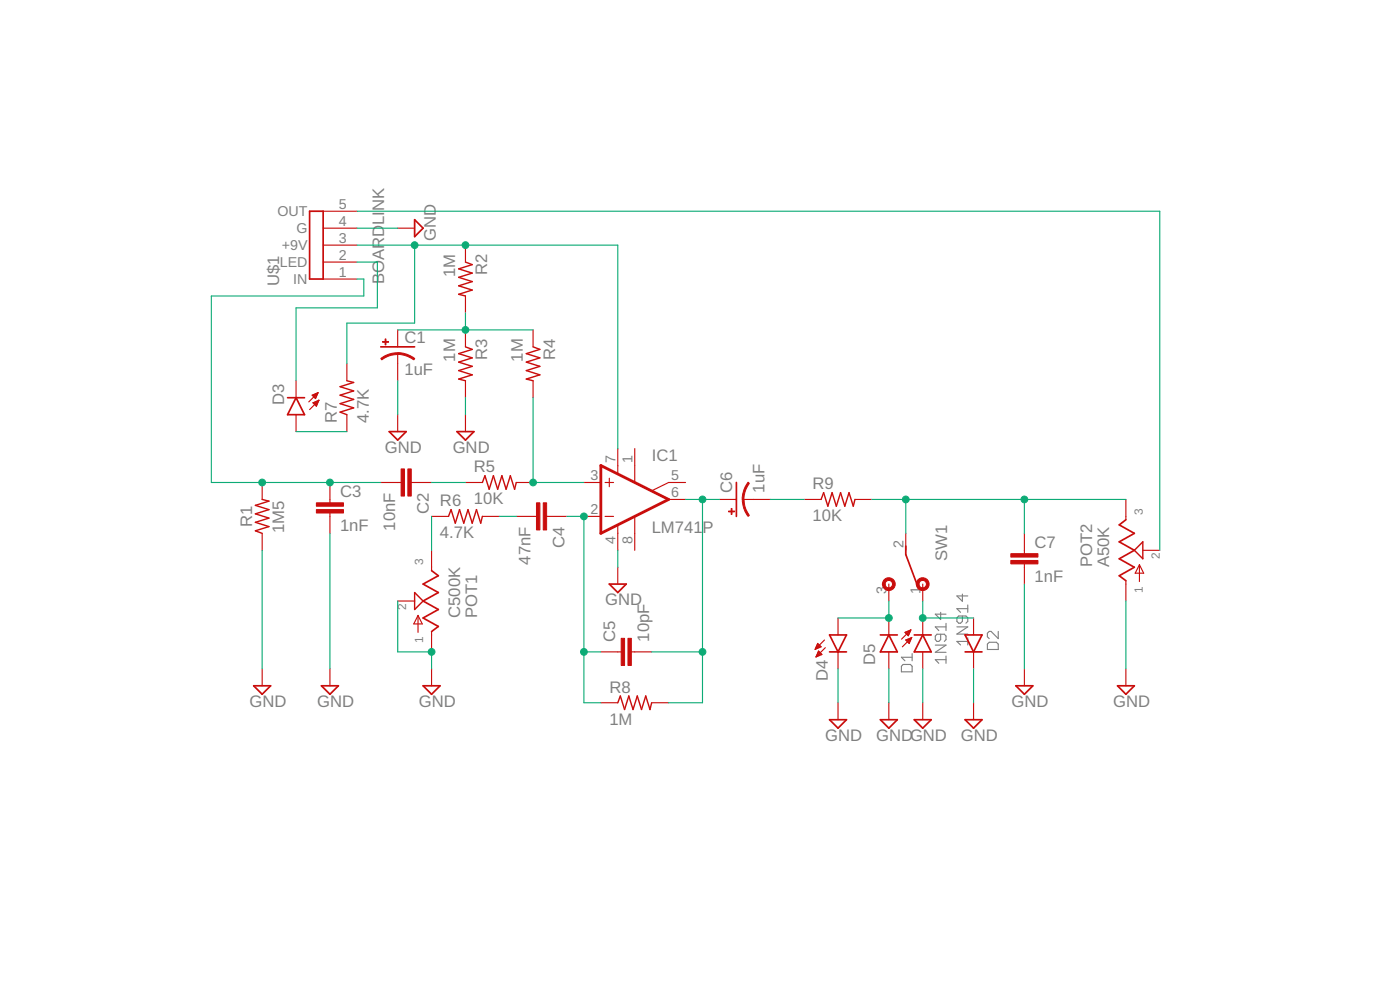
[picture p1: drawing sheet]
<svg xmlns="http://www.w3.org/2000/svg" width="210mm" height="148mm" viewBox="0 0 210 148" stroke-linecap="round" stroke-linejoin="round" font-family="sans-serif">
<g fill="none" stroke="#808080" stroke-width=".17">
<path d="M135.4 99.5h1.1l.3 .3v.8h-1.7v-.8zM136.8 97.9v1.1M136.8 98.5h-1.7l.6 .5M140.2 96.6h1.6l-1.6 1.1h1.6M141 95v.8l-.2 .3h-.3l-.3-.3v-.5l.3-.3h1.1l.2 .3v.5l-.2 .3M141 91.7v1.1l-.8-.8h1.6M141.8 98.8h-1.6l.6 .6M141.8 93.4v1.1M141.8 98.3v1.1M141.8 93.9h-1.6l.6 .6M143.5 93.9h1.6l-1.6 1.1h1.6M144.3 92.3v.8l-.3 .3h-.3l-.2-.3v-.6l.2-.2h1.1l.3 .2v.6l-.3 .3"/>
<path d="M144.3 89v1.1l-.8-.8h1.6M145.1 96.1h-1.6l.5 .5M145.1 90.6v1.1M145.1 95.5v1.1M145.1 91.2h-1.6l.5 .5M148 96.5l.3-.3h1.1l.3 .3v.8h-1.7zM149.7 94.6v1.1l-1.1-1.1h-.3l-.3 .3v.5l.3 .3"/>
</g>
<path d="M69.8 39.3l1 .3-2 .7 2 .6-2 .7 2 .6-2 .6 2 .7-2 .6 1 .2M52 57l1 .3-2 .6 2 .7-2 .6 2 .6-2 .7 2 .6-2 .6 1 .4M69.8 52l1 .3-2 .7 2 .6-2 .7 2 .6-2 .6 2 .7-2 .6 1 .2M79.9 52l1 .3-2 .7 2 .6-2 .7 2 .6-2 .6 2 .7-2 .6 1 .2M39.3 74.8l1 .3-2 .6 2 .6-2 .7 2 .6-2 .7 2 .6-2 .6 1 .4M67.2 77.4l.4-1.1 .7 2.1 .6-2.1 .6 2.1 .7-2.1 .6 2.1 .6-2.1 .7 2.1 .2-1M72.3 72.3l.4-1 .6 2 .7-2 .6 2 .6-2 .7 2 .6-2 .7 2 .2-1M123.1 74.8l.4-1 .6 2 .7-2 .6 2 .6-2 .7 2 .6-2 .6 2 .3-1M62.2 88.8l1.2 1.2-1.2 1.3zM170.1 82.4l1.2-1.2v2.5zM92.6 105.3l.4-1 .6 2 .7-2 .6 2 .6-2 .7 2 .6-2 .7 2 .2-1" fill="none" stroke="#c90d0c" stroke-width=".21"/>
<g fill="none" stroke="#c90d0c" stroke-width=".17">
<path d="M48.5 31.6h5M48.5 36.7h5M48.5 39.3h5M48.5 34.2h5M59.6 34.2h2.6M69.8 36.7v2.6M44.4 57v2.6M46.8 59.2l.9-.4-.4 .9zM46.8 59.2h.7M47 59.4h.5M47 59.1h.6M47.1 59.5h.3"/>
<path d="M47.2 59.6h.1M47.2 59h.4M47.5 58.9h.2M47.7 58.8l-1.4 1.4M47.8 60h.1M47.8 60l-1.4 1.4M48.5 41.8h5M52 54.5v2.5M59.6 49.4v2.6M59.6 53v4M69.8 44.3v2.6M69.8 49.4v2.6"/>
<path d="M69.8 57v2.6M79.9 49.4v2.6M79.9 57v2.6M39.3 72.3v2.5M39.3 79.9v2.5M44.4 62.1v2.6M46.9 60.3l.9-.3-.4 .9zM46.9 60.3h.7M47 60.5h.6M47.2 60.6h.3M47.2 60.2h.5M47.3 60.7h.2"/>
<path d="M47.4 60.8h.1M47.5 60.1h.3M49.5 72.3v3M49.5 76.9v3M52 62.1v2.6M57.1 72.3h3M59.6 62.1v2.6M61.7 72.3h3M64.7 77.4h2.5M69.8 62.1v2.6M69.8 72.3h2.5M72.3 77.4h2.6"/>
<path d="M77.4 72.3h2.5M77.4 77.4h3M82 77.4h3M87.5 72.3h2.6M87.5 77.4h2.6M90.7 72.3h1.3M90.7 77.4h1.3M91.4 71.6v1.3M92.6 67.2v3.7M92.6 78.7v3.7M95.2 67.2v5M95.2 77.4v5"/>
<path d="M100.2 74.8h2.6M102.8 72.3h-2.6l-2.4 1.2M107.9 74.8h2.5M111.4 74.8h4.1M120.6 74.8h2.5M128.2 74.8h2.5M135.8 79.9v2.5M153.6 79.9v3.1M168.8 74.8v3.1M59.6 90h2.6M62.7 92.2v2.5M62.7 92.2l.6 1.3h-1.3z"/>
<path d="M64.7 82.4v3.1M64.7 94.6v3.1M90.1 97.7h3M92.6 85v2.5M94.7 97.7h3M122.2 97.2h.1M122.3 97.1h.3M122.3 97h.6M122.4 96.9h.7M122.4 98.3h.2M122.4 96.8h.6M122.4 98.2h.5"/>
<path d="M122.5 96.6h.3M122.5 98.1h.6M122.6 96.5h.1M122.6 98h.5M122.6 97.8h.4M122.6 97.7h.3M122.7 97.6h.1M122.7 97.5l.5 .5-.9 .4zM123.1 96.9l-.5-.5-.4 .9M123.1 96.9l-.9 .4M123.6 95.9l-1.4 1.4M123.7 97l-1.4 1.4"/>
<path d="M125.6 92.6v2.5M125.6 97.7v2.5M133.3 87.5v2.5M133.3 92.6v2.5M133.3 97.7v2.5M135.7 94.7l.9-.3-.4 .8zM135.8 94.8h.6M135.8 94.7h.6M135.8 95.9l.9-.4-.4 .9zM135.8 95.9h.7M135.9 95h.4M136 96h.5"/>
<path d="M136 95.1h.3M136 95.8h.6M136.1 96.2h.3M136.1 94.6h.4M136.1 95.2h.1M136.2 96.3h.2M136.3 95.7h.3M136.3 94.5h.2M136.6 94.4l-1.4 1.4M136.6 95.5h.1M136.7 95.5l-1.4 1.4M138.3 87.5v2.5"/>
<path d="M138.3 92.6v2.5M138.3 97.7v2.5M146 92.6v2.5M146 97.7v2.5M153.6 84.5v3M168.8 87v3M170.8 84.6v2.5M170.8 84.6l.7 1.3h-1.3zM171.3 82.4h2.6M39.3 100.2v2.5M49.5 100.2v2.5M64.7 100.2v2.5"/>
<path d="M90.1 105.3h2.5M97.7 105.3h2.5M125.6 105.3v2.5M133.3 105.3v2.5M138.3 105.3v2.5M146 105.3v2.5M153.6 100.2v2.5M168.8 100.2v2.5"/>
</g>
<g fill="#c90d0c" stroke="#c90d0c" stroke-width=".15">
<path d="M61.2 70.3h.5v4h-.5z"/>
<path d="M60.1 70.3h.5v4h-.5z"/>
<path d="M47.4 75.3h4.1v.5h-4.1z"/>
<path d="M47.4 76.3h4.1v.6h-4.1z"/>
<path d="M151.6 83h4v.5h-4z"/>
<path d="M151.6 84h4v.5h-4z"/>
<path d="M81.4 75.3h.6v4.1h-.6z"/>
<path d="M80.4 75.3h.5v4.1h-.5z"/>
<path d="M93.1 95.6h.5v4.1h-.5z"/>
<path d="M94.1 95.6h.6v4.1h-.6z"/>
<path d="M57.4 51.2h.9v.1h-.9z"/>
<path d="M57.7 50.8h.2v.9h-.2z"/>
<path d="M109.6 76.2h.1v.9h-.1z"/>
<path d="M109.2 76.6h.9v.1h-.9z"/>
</g>
<path d="M90.1 69.7l10.1 5.1-10.1 5.1z" fill="none" stroke="#c90d0c" stroke-width=".42"/>
<g fill="none" stroke="#c90d0c" stroke-width=".25">
<path d="M46.4 31.6h2.1v10.2h-2.1zM62.2 32.9l1.2 1.3-1.2 1.3zM43.1 59.6h2.6M44.4 59.6l1.3 2.5h-2.6zM57.1 52h5.1M58.4 64.7h2.5l-1.3 1.2zM68.5 64.7h2.6l-1.3 1.2zM110.4 72.3v5.1M168.8 77.9l-1 .7 2.3 1.3-2.3 1.3 2.3 1.2-2.3 1.3 2.3 1.3-2.3 1.3 1 .7M64.7 85.5l1 .8-2.3 1.2 2.3 1.3-2.3 1.2 2.3 1.3-2.3 1.3 2.3 1.3-1 .7M91.4 87.5h2.5l-1.3 1.3zM124.4 95.1h2.5l-1.3 2.6z"/>
<path d="M124.4 97.7h2.5M132 95.1h2.5M133.3 95.1l1.2 2.6h-2.5zM135.8 81.8v1.3l1.9 5M137.1 95.1h2.5M138.3 95.1l1.3 2.6h-2.5zM144.7 95.1h2.5l-1.2 2.6zM144.7 97.7h2.5M38 102.7h2.6l-1.3 1.3zM48.2 102.7h2.5l-1.2 1.3zM63.4 102.7h2.6l-1.3 1.3zM124.4 107.8h2.5l-1.3 1.3z"/>
<path d="M132 107.8h2.5l-1.2 1.3zM137.1 107.8h2.5l-1.3 1.3zM144.7 107.8h2.5l-1.2 1.3zM152.3 102.7h2.6l-1.3 1.3zM167.6 102.7h2.5l-1.3 1.3z"/>
</g>
<g fill="#c90d0c" stroke="#c90d0c" stroke-width=".15">
<path d="M59.6 52.8h.3a4.4 4.4 0 0 1 2.3 .9l-.2 .2a4.3 4.3 0 0 0-2.4-.8z" fill-rule="evenodd"/>
<path d="M57.1 53.7a3.9 3.9 0 0 1 2.5-.8v.2a3.9 3.9 0 0 0-2.4 .8z" fill-rule="evenodd"/>
<path d="M112.2 72.2l.2 .2a4.1 4.1 0 0 0-.9 2.4h-.2v-.3a4.3 4.3 0 0 1 .9-2.3z" fill-rule="evenodd"/>
<path d="M111.3 74.8h.2a3.9 3.9 0 0 0 .9 2.4l-.2 .2a4 4 0 0 1-.9-2.6z" fill-rule="evenodd"/>
<path d="M137.6 86.9a.97 .97 0 0 1 1.5 .1 .97 .97 0 0 1-.5 1.4 .97 .97 0 0 1-1.2-.9h.4a.56 .56 0 0 1 .7-.5 .56 .56 0 0 1 .2 .9 .56 .56 0 0 1-.9-.2v-.2h-.4z" fill-rule="evenodd"/>
<path d="M132.5 86.9a.97 .97 0 0 1 1.6 .1 .97 .97 0 0 1-.6 1.4 .97 .97 0 0 1-1.2-.9h.4a.56 .56 0 0 1 .8-.5 .56 .56 0 0 1 .2 .9 .56 .56 0 0 1-1-.2v-.2h-.4z" fill-rule="evenodd"/>
</g>
<g fill="none" stroke="#0dab76" stroke-width=".17">
<path d="M53.5 36.7h39.1v30.5M53.5 34.2h6.1M53.5 39.3h3.1v6.8h-12.2v10.9M53.5 31.6h120.4v50.8M62.2 36.7v11.7h-10.2v6.1M53.5 41.8h1v2.5h-22.8v28h25.4M59.6 49.4h20.3M59.6 57v5.1M69.8 46.9v2.5M69.8 59.6v2.5M79.9 59.6v12.7h7.6M44.4 64.7h7.6"/>
<path d="M49.5 79.9v20.3M64.7 77.4v5M64.7 72.3h5.1M74.9 77.4h2.5M85 77.4h2.5v27.9h2.6M102.8 74.8h5.1M105.3 74.8v30.5h-5.1M115.5 74.8h5.1M130.7 74.8h38.1M135.8 74.8v5.1M153.6 74.8v5.1M39.3 82.4v17.8"/>
<path d="M59.6 90v7.7h5.1v2.5M87.5 97.7h2.6M92.6 82.4v2.6M97.7 97.7h7.6M133.3 90v2.6h-7.7M138.3 90v2.6h7.7M153.6 87.5v12.7M168.8 90v10.2M125.6 100.2v5.1M133.3 100.2v5.1M138.3 100.2v5.1M146 100.2v5.1"/>
</g>
<g fill="#0dab76" stroke="#0dab76" stroke-width=".15">
<circle cx="69.8" cy="49.4" r=".51"/>
<circle cx="64.7" cy="97.7" r=".51"/>
<circle cx="79.9" cy="72.3" r=".51"/>
<circle cx="87.5" cy="77.4" r=".51"/>
<circle cx="87.5" cy="97.7" r=".51"/>
<circle cx="105.3" cy="74.8" r=".51"/>
<circle cx="105.3" cy="97.7" r=".51"/>
<circle cx="153.6" cy="74.8" r=".51"/>
<circle cx="135.8" cy="74.8" r=".51"/>
<circle cx="69.8" cy="36.7" r=".51"/>
<circle cx="62.2" cy="36.7" r=".51"/>
<circle cx="49.5" cy="72.3" r=".51"/>
<circle cx="39.3" cy="72.3" r=".51"/>
<circle cx="133.3" cy="92.6" r=".51"/>
<circle cx="138.3" cy="92.6" r=".51"/>
</g>
<g font-size="2.5" fill="#808080">
<text x="57.6" y="33.7" transform="rotate(-90 57.6 33.7)">LI</text>
<text x="57.6" y="31.6" transform="rotate(-90 57.6 31.6)">NK</text>
<text x="65.3" y="36.1" transform="rotate(-90 65.3 36.1)">GND</text>
<text x="68.3" y="41.5" transform="rotate(-90 68.3 41.5)">1M</text>
<text x="73.1" y="41.2" transform="rotate(-90 73.1 41.2)">R2</text>
<text x="41.8" y="42.8" transform="rotate(-90 41.8 42.8)">U$1</text>
<text x="57.6" y="42.6" transform="rotate(-90 57.6 42.6)">BOARD</text>
<text x="60.6" y="51.3">C1</text>
<text x="73.1" y="53.9" transform="rotate(-90 73.1 53.9)">R3</text>
<text x="83.2" y="53.9" transform="rotate(-90 83.2 53.9)">R4</text>
<text x="60.6" y="56.2">1uF</text>
<text x="68.3" y="54.2" transform="rotate(-90 68.3 54.2)">1M</text>
<text x="78.4" y="54.2" transform="rotate(-90 78.4 54.2)">1M</text>
<text x="42.6" y="60.7" transform="rotate(-90 42.6 60.7)">D3</text>
<text x="50.5" y="63.4" transform="rotate(-90 50.5 63.4)">R7</text>
<text x="55.3" y="63.4" transform="rotate(-90 55.3 63.4)">4.7K</text>
<text x="57.7" y="67.8">GND</text>
<text x="67.9" y="67.8">GND</text>
<text x="71" y="70.8">R5</text>
<text x="97.7" y="69.1">IC1</text>
<text x="51" y="74.4">C3</text>
<text x="64.3" y="77" transform="rotate(-90 64.3 77)">C2</text>
<text x="66" y="75.9">R6</text>
<text x="71" y="75.6">10K</text>
<text x="109.8" y="73.8" transform="rotate(-90 109.8 73.8)">C6</text>
<text x="114.6" y="73.8" transform="rotate(-90 114.6 73.8)">1uF</text>
<text x="121.8" y="73.3">R9</text>
<text x="37.8" y="79" transform="rotate(-90 37.8 79)">R1</text>
<text x="42.6" y="79.9" transform="rotate(-90 42.6 79.9)">1M5</text>
<text x="51" y="79.5">1nF</text>
<text x="59.2" y="79.5" transform="rotate(-90 59.2 79.5)">10nF</text>
<text x="66" y="80.7">4.7K</text>
<text x="84.6" y="82.1" transform="rotate(-90 84.6 82.1)">C4</text>
<text x="97.7" y="79.9">LM741</text>
<text x="105.3" y="79.9">P</text>
<text x="121.8" y="78.1">10K</text>
<text x="155.1" y="82.1">C7</text>
<text x="79.6" y="84.6" transform="rotate(-90 79.6 84.6)">47nF</text>
<text x="142" y="84" transform="rotate(-90 142 84)">SW1</text>
<text x="155.1" y="87.1">1nF</text>
<text x="163.7" y="85" transform="rotate(-90 163.7 85)">POT2</text>
<text x="166.3" y="85" transform="rotate(-90 166.3 85)">A50K</text>
<text x="69" y="92.6" transform="rotate(-90 69 92.6)">C500K</text>
<text x="71.6" y="92.6" transform="rotate(-90 71.6 92.6)">POT1</text>
<text x="90.7" y="90.7">GND</text>
<text x="92.3" y="96.1" transform="rotate(-90 92.3 96.1)">C5</text>
<text x="97.3" y="96.1" transform="rotate(-90 97.3 96.1)">10pF</text>
<text x="124.1" y="102" transform="rotate(-90 124.1 102)">D4</text>
<text x="131.2" y="99.6" transform="rotate(-90 131.2 99.6)">D5</text>
<text x="37.4" y="105.9">GND</text>
<text x="47.6" y="105.9">GND</text>
<text x="62.8" y="105.9">GND</text>
<text x="91.4" y="103.8">R8</text>
<text x="151.7" y="105.9">GND</text>
<text x="166.9" y="105.9">GND</text>
<text x="91.4" y="108.6">1M</text>
<text x="123.7" y="111">GND</text>
<text x="131.4" y="111">GNDGND</text>
<text x="144.1" y="111">GND</text>
</g>
<g font-size="2.1" fill="#808080">
<text x="41.6" y="32.4">OUT</text>
<text x="44.4" y="35">G</text>
<text x="50.8" y="31.3">5</text>
<text x="50.8" y="33.8">4</text>
<text x="42" y="40">LED</text>
<text x="42.3" y="37.5">+9V</text>
<text x="50.8" y="41.5">1</text>
<text x="50.8" y="36.4">3</text>
<text x="50.8" y="38.9">2</text>
<text x="44" y="42.6">IN</text>
<text x="88.6" y="71.9">3</text>
<text x="92.3" y="69.4" transform="rotate(-90 92.3 69.4)">7</text>
<text x="94.8" y="69.4" transform="rotate(-90 94.8 69.4)">1</text>
<text x="100.6" y="71.9">5</text>
<text x="88.6" y="77">2</text>
<text x="100.6" y="74.5">6</text>
<text x="92.3" y="81.4" transform="rotate(-90 92.3 81.4)">4</text>
<text x="94.8" y="81.4" transform="rotate(-90 94.8 81.4)">8</text>
<text x="135.4" y="82.1" transform="rotate(-90 135.4 82.1)">2</text>
<text x="132.9" y="89.1" transform="rotate(-90 132.9 89.1)">3</text>
<text x="138" y="89.1" transform="rotate(-90 138 89.1)">1</text>
</g>
<g font-size="1.8" fill="#808080">
<text x="171.4" y="77.1" transform="rotate(-90 171.4 77.1)">3</text>
<text x="173.9" y="83.7" transform="rotate(-90 173.9 83.7)">2</text>
<text x="63.4" y="84.7" transform="rotate(-90 63.4 84.7)">3</text>
<text x="171.4" y="88.8" transform="rotate(-90 171.4 88.8)">1</text>
<text x="60.9" y="91.3" transform="rotate(-90 60.9 91.3)">2</text>
<text x="63.4" y="96.4" transform="rotate(-90 63.4 96.4)">1</text>
</g>
</svg>
